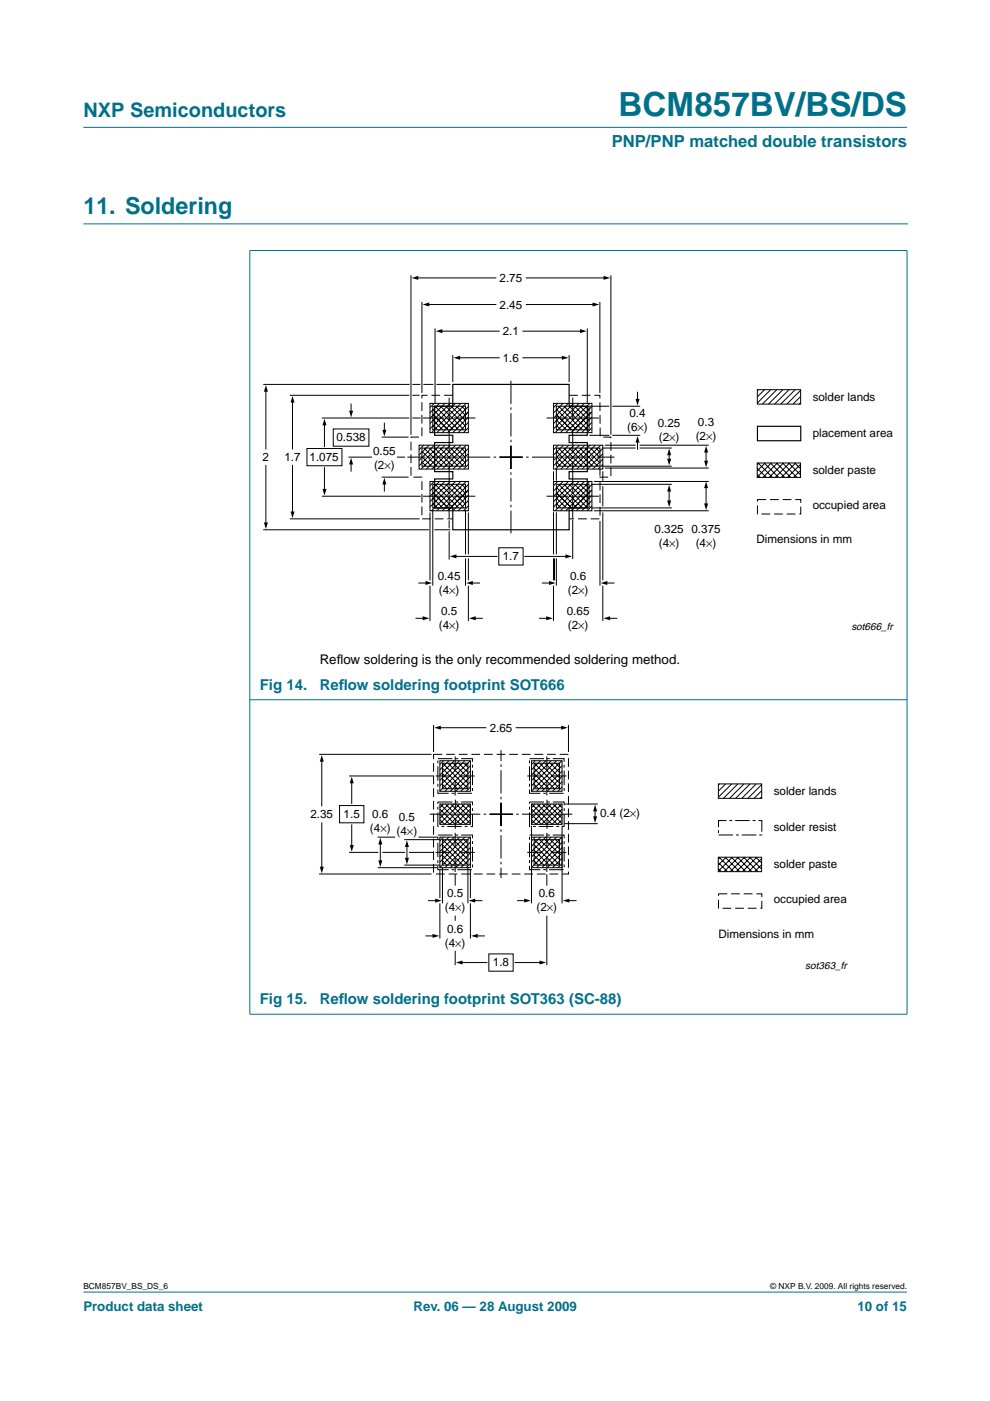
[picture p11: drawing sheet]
<svg xmlns="http://www.w3.org/2000/svg" width="210mm" height="297mm" viewBox="0 0 210 297" stroke-linecap="round" stroke-linejoin="round" font-family="sans-serif">
<g fill="#00708a" stroke="#00708a" stroke-width=".21">
<path d="M17.7 273.9h174.6z"/>
<path d="M17.7 27h174.6z"/>
<path d="M53 53.2v161.8z"/>
<path d="M192.3 53.2v161.8z"/>
<path d="M52.9 53.1h139.5z"/>
<path d="M52.9 148.4h139.5z"/>
<path d="M52.9 215h139.5z"/>
</g>
<path d="M17.7 47.5h174.7" fill="none" stroke="#00708a" stroke-width=".21"/>
<g fill="none" stroke="#000" stroke-width=".21">
<path d="M87.1 58.4v33.8M88.4 58.9h16.7M111.6 58.9h16.7M129.5 58.4v33.8M89.5 64v19.3M90.7 64.6h14.4M92.2 69.6v16M93.5 70.2h12.4M96 75.3v5.7M97.3 75.9h8.6M110.9 75.9h8.5M110.9 70.2h12.3"/>
<path d="M111.6 64.6h14.3M120.7 75.3v5.7M124.5 69.6v16M127.2 64v19.3M55.8 81.5h31.1M56.4 82.8v12.4M56.4 98.7v12.4M61.5 83.8h25.3M62 85.1v10.1M62 98.7v10M65.1 95.1h7.4v3.6h-7.4zM68.2 88.6h18.6"/>
<path d="M68.8 89.9v4.8M68.8 99.1v4.8M70.7 90.9h7.5v3.7h-7.5zM73.9 96.9h5M74.4 85.7v1.7M74.4 98.2v1.7M80.9 92.7h5.7M81.5 89.7v1.7M84.2 96.9h1.7M87.4 81.5h1.7M87.4 88.6h1.8M87.4 83.8h1.6"/>
<path d="M88.9 94.4h10.4v5h-10.4zM89.5 95h9.2v3.8h-9.2zM89.5 95.7l3.1 3.1M89.5 96.8l2 2M89.5 97.9l.9 .9M89.8 81.5h2.1M89.8 94.4l-.9 1M89.9 95l3.8 3.8M91 94.4l-2.1 2.1M91 95l3.9 3.8M91.2 85.5h8.1v6.2h-8.1zM91.8 86.1h6.9v5h-6.9z"/>
<path d="M91.8 86.8l4.3 4.3M91.8 87.9l3.2 3.2M91.8 89l2.1 2.1M91.8 90.2l.9 .9M92.1 85.5l-.9 .9M92.1 94.4l-3.2 3.2M92.2 95l3.8 3.8M92.2 86.1l5 5M92.5 81.5h3M93.2 85.5l-2 2M93.2 94.4l-4.3 4.4M93.3 95l3.8 3.8"/>
<path d="M93.4 86.1l5 5M94.3 85.5l-3.1 3.2M94.3 94.4l-5 5M94.4 95l3.9 3.8M94.5 86.1l4.2 4.2M95.4 85.5l-4.2 4.3M95.5 94.4l-5.1 5M95.5 95l3.2 3.2M95.6 86.1l3.1 3.1M96.6 85.5l-5.4 5.4M96.6 94.4l-5.1 5M96.7 95l2 2"/>
<path d="M96.8 86.1l1.9 2M97.7 85.5l-6.2 6.2M97.7 94.4l-5 5M97.8 95l.9 .9M97.9 86.1l.8 .8M98.8 85.5l-6.2 6.2M98.9 94.4l-5.1 5M99.3 86.2l-5.6 5.5M99.3 87.3l-4.4 4.4M99.3 88.4l-3.3 3.3M99.3 89.6l-2.2 2.1M99.3 90.7l-1 1"/>
<path d="M99.3 95.1l-4.4 4.3M99.3 96.2l-3.2 3.2M99.3 97.3l-2.1 2.1M99.3 98.5l-1 .9M117.4 94.4h10.4v5h-10.4zM117.4 99.9v2M117.4 85.5h8.1v6.2h-8.1zM118 86.1h6.9v5h-6.9zM118 95.7l3.1 3.1M118 96.8l2 2M118 97.9l.9 .9M118 95h9.2v3.8h-9.2z"/>
<path d="M118 99.3v2.6M118 86.8l4.3 4.3M118 87.9l3.2 3.2M118 89l2.1 2.1M118 90.2l.9 .9M118.3 85.5l-.9 .9M118.3 94.4l-.9 1M118.4 95l3.9 3.8M118.4 86.1l5 5M119.4 85.5l-2 2M119.5 94.4l-2.1 2.1M119.5 95l3.9 3.8"/>
<path d="M119.6 86.1l5 5M120.5 85.5l-3.1 3.2M120.6 94.4l-3.2 3.2M120.7 95l3.8 3.8M120.7 86.1l4.2 4.2M121.6 85.5l-4.2 4.3M121.7 94.4l-4.3 4.4M121.8 95l3.8 3.8M121.8 86.1l3.1 3.1M122.8 85.5l-5.4 5.4M122.9 94.4l-5.1 5M122.9 95l3.9 3.8"/>
<path d="M123 86.1l1.9 2M123.9 85.5l-6.2 6.2M124 94.4l-5.1 5M124 95l3.2 3.2M124.1 86.1l.8 .8M124.9 92.3h4.3M124.9 86.1h4.3M125 85.5l-6.2 6.2M125.1 94.4l-5 5M125.2 95l2 2M125.5 86.2l-5.6 5.5M125.5 87.3l-4.4 4.4"/>
<path d="M125.5 88.4l-3.3 3.3M125.5 89.6l-2.2 2.1M125.5 90.7l-1 1M126.2 94.4l-5 5M126.3 95l.9 .9M127.2 99.3v1.6M127.4 94.4l-5.1 5M127.6 98.8h14.8M127.6 95h7.2M127.8 95.1l-4.4 4.3M127.8 96.2l-3.2 3.2M127.8 97.3l-2.1 2.1"/>
<path d="M127.8 98.5l-1 .9M127.8 99.9v2M128.2 99.2h22.1M128.2 94.4h6.6M129.8 86.1h5.9M129.8 92.3h5.9M135.2 83.2v1.7M135.2 93.6v1.7M135.6 95h6.8M135.6 94.4h14.7M141.9 96.2v1.7M149.7 95.7v2.6"/>
<path d="M160.5 98.2h9.2v3h-9.2zM160.5 99.3l2 1.9M160.6 82.6h9.2v3.1h-9.2zM160.7 98.2l3.1 3M160.8 82.6l-.2 .2M160.9 98.2l-.4 .3M162 98.2l3.1 3M162.1 82.6l-1.5 1.5M162.2 98.2l-1.7 1.6M163.3 98.2l3.1 3M163.4 82.6l-2.8 2.8M163.5 98.2l-3 2.9"/>
<path d="M164.6 98.2l3.1 3M164.7 82.6l-3.1 3.1M164.8 98.2l-3 3M165.9 98.2l3.1 3M166 82.6l-3.1 3.1M166.1 98.2l-3 3M167.2 98.2l2.5 2.5M167.3 82.6l-3.1 3.1M167.4 98.2l-3 3M168.5 98.2l1.2 1.2M168.6 82.6l-3.1 3.1M168.7 98.2l-3 3"/>
<path d="M169.7 99.7l-1.4 1.5M169.7 98.4l-2.7 2.8M169.8 85.4l-.4 .3M169.8 84.1l-1.7 1.6M169.8 82.8l-3 2.9M55.8 112.3h35.1M61.5 110h27.5M68.2 105.2h21M80.9 101.2h5.7M81.5 102.4v1.7M91.2 102.1h8.1v6.2h-8.1zM91.2 108.7v14.3"/>
<path d="M91.8 102.7h6.9v5h-6.9zM91.8 108.1v16.1M91.8 103.3l4.3 4.4M91.8 104.5l3.2 3.2M91.8 105.6l2.1 2.1M91.8 106.7l.9 1M92.1 102.1l-.9 .9M92.1 112.3h3.4M92.2 102.7l5 5M93.2 102.1l-2 2M93.4 102.7l5 5M94.3 102.1l-3.1 3.1"/>
<path d="M94.5 102.7l4.2 4.2M95.2 110.3v1.7M95.2 112.6v6M95.4 102.1l-4.2 4.3M95.6 102.7l3.1 3.1M96.5 118h8.9M96.6 102.1l-5.4 5.4M96.8 102.7l1.9 1.9M97.7 102.1l-6.2 6.2M97.9 102.7l.8 .8M98.7 108.1v9.4M98.7 118.4v5.8"/>
<path d="M98.8 102.1l-6.2 6.2M99.3 102.7l-5.6 5.6M99.3 103.9l-4.4 4.4M99.3 105l-3.3 3.3M99.3 106.1l-2.2 2.2M99.3 107.3l-1 1M99.3 108.7v8.8M99.3 118.4v4.6M105.8 116.1h5.1v3.7h-5.1zM111.3 118h8.9M117.4 108.6v8.9M117.4 118.4v4.6"/>
<path d="M117.4 102.1h8.1v6.2h-8.1zM117.6 118.4v4.6M118 102.7h6.9v5h-6.9zM118 108.6v8.9M118 118.4v5.8M118 103.3l4.3 4.4M118 104.5l3.2 3.2M118 105.6l2.1 2.1M118 106.7l.9 1M118.3 102.1l-.9 .9M118.4 102.7l5 5M119.4 102.1l-2 2"/>
<path d="M119.6 102.7l5 5M120.5 102.1l-3.1 3.1M120.7 102.7l4.2 4.2M121.4 110.2v8.3M121.6 102.1l-4.2 4.3M121.8 102.7l3.1 3.1M122.8 102.1l-5.4 5.4M123 102.7l1.9 1.9M123.9 102.1l-6.2 6.2M124.1 102.7l.8 .8M125 102.1l-6.2 6.2M125.3 107.7h17.1"/>
<path d="M125.3 102.7h17.1M125.5 102.7l-5.6 5.6M125.5 103.9l-4.4 4.4M125.5 105l-3.3 3.3M125.5 106.1l-2.2 2.2M125.5 107.3l-1 1M125.9 108.3h24.4M125.9 102.1h24.4M127.2 110.5v13.7M127.8 103.1v4.3M127.8 108.6v14.4M141.9 103.9v2.9"/>
<path d="M149.7 103.2v4.2M160.5 100.6l.7 .6M169.7 101l-.2 .2M88.2 131.1h1.7M88.8 123.6h1.7M91.2 124.2v7.5M99.3 124.2v7.5M100 123.6h1.7M100.6 131.1h1.7M114.4 131.1h1.7M115 123.6h1.7M117.4 124.2v7.5"/>
<path d="M127.8 124.2v7.5M128.5 123.6h1.7M129.1 131.1h1.7M67.7 159.9h23.8M91.9 153.7v5.7M93.2 154.3h9.8M109.4 154.3h9.9M120.5 153.7v5.7M68.2 161.2v9.6M68.2 174.5v9.5M72 170.8h5.2v3.7h-5.2zM74 164.5h17.9"/>
<path d="M74.6 165.8v4.5M74.6 174.9v4.6M80.1 177.5h3.7M80.6 178.7v4M85.7 178h7.7M86.3 179.3v2.8M88.7 177.5h4.1M93.3 170.5h6.4v4.3h-6.4zM93.3 177.5h6.4v6.5h-6.4zM93.3 161.3h6.4v6.5h-6.4zM93.3 171.5l3.2 3.3 3.2-3.3M93.3 170.5l4.3 4.3 2.1-2.1"/>
<path d="M93.8 164l3.2 3.2M93.8 165.1l2.1 2.1M93.8 166.2l.9 1M93.8 178h5.4v5.4h-5.4zM93.8 161.8h5.4v5.4h-5.4zM93.8 179.1l4.3 4.3M93.8 162.9l4.3 4.3M93.9 178l5.3 5.3M93.9 161.8l5.3 5.3M94 170.5l-.7 .7M94 177.5l-.7 .8M94 161.3l-.7 .8"/>
<path d="M94.4 170.5l4.4 4.3 .9-1M95 178l4.2 4.2M95 161.8l4.2 4.2M95.2 170.5l-1.9 1.9M95.2 177.5l-1.9 1.9M95.2 161.3l-1.9 1.9M95.6 170.5l4.1 4.1M96.1 178l3.1 3.1M96.1 161.8l3.1 3.1M96.3 170.5l-3 3M96.3 177.5l-3 3M96.3 161.3l-3 3"/>
<path d="M96.7 170.5l3 3M97.2 178l2 1.9M97.2 161.8l2 1.9M97.4 170.5l-4.1 4.1M97.4 177.5l-4.1 4.2M97.4 161.3l-4.1 4.2M97.8 170.5l1.9 1.9M98.4 178l.8 .8M98.4 161.8l.8 .8M98.6 170.5l-4.4 4.3-.9-1M98.6 177.5l-5.3 5.3M98.6 161.3l-5.3 5.3"/>
<path d="M99 170.5l.7 .7M99.7 170.5l-4.3 4.3-2.1-2.1M99.7 177.5l-6.5 6.5M99.7 161.3l-6.5 6.5M99.7 178.6l-5.4 5.4M99.7 179.7l-4.2 4.3M99.7 162.4l-5.4 5.4M99.7 163.5l-4.2 4.3M99.7 164.6l-3.1 3.2M99.7 165.8l-2 2M99.7 166.9l-.8 .9M112.7 161.3h6.5v6.5h-6.5z"/>
<path d="M112.7 170.5h6.5v4.3h-6.5zM112.7 177.5h6.5v6.5h-6.5zM112.7 171.5l3.2 3.3 3.3-3.3M112.7 175.1v16.4M112.7 170.5l4.4 4.3M113.2 164l3.2 3.2M113.2 165.1l2.1 2.1M113.2 166.2l1 1M113.2 161.8h5.4v5.4h-5.4zM113.2 178h5.4v5.4h-5.4zM113.2 162.9l4.4 4.3M113.2 179.1l4.4 4.3"/>
<path d="M113.3 161.8l5.3 5.3M113.3 178l5.3 5.3M113.5 170.5l-.8 .7M113.5 161.3l-.8 .8M113.5 177.5l-.8 .8M113.9 170.5l4.3 4.3 1-1M114.4 161.8l4.2 4.2M114.4 178l4.2 4.2M114.6 170.5l-1.9 1.9M114.6 161.3l-1.9 1.9M114.6 177.5l-1.9 1.9M115 170.5l4.2 4.1"/>
<path d="M115.5 161.8l3.1 3.1M115.5 178l3.1 3.1M115.7 170.5l-3 3M115.7 161.3l-3 3M115.7 177.5l-3 3M116.1 170.5l3.1 3M116.7 161.8l1.9 1.9M116.7 178l1.9 1.9M116.9 170.5l-4.2 4.1M116.9 161.3l-4.2 4.2M116.9 177.5l-4.2 4.2M117.3 170.5l1.9 1.9"/>
<path d="M117.8 161.8l.8 .8M117.8 178l.8 .8M118 170.5l-4.3 4.3-1-1M118 161.3l-5.3 5.3M118 177.5l-5.3 5.3M118.4 170.5l.8 .7M119.1 170.5l-4.3 4.3-2.1-2.1M119.1 161.3l-6.5 6.5M119.1 177.5l-6.5 6.5M119.2 172.7l-2.1 2.1M119.2 162.4l-5.4 5.4M119.2 163.5l-4.3 4.3"/>
<path d="M119.2 164.6l-3.2 3.2M119.2 165.8l-2 2M119.2 166.9l-.9 .9M119.2 178.6l-5.4 5.4M119.2 179.7l-4.3 4.3M119.2 175.1v16.4M119.6 174.6h7.1M119.6 170.5h7.1M126.2 171.7v1.7M152.3 166.2h9.2v3.1h-9.2zM152.5 166.2l-.2 .2M153.8 166.2l-1.5 1.5"/>
<path d="M155.1 166.2l-2.8 2.8M156.4 166.2l-3 3.1M157.7 166.2l-3 3.1M159 166.2l-3 3.1M160.3 166.2l-3 3.1M161.5 168.9l-.3 .4M161.5 167.6l-1.6 1.7M161.5 166.3l-2.9 3M67.7 185.3h23.8M74 180.7h6.2M80.1 184h12.7M81.1 180.7h4.8"/>
<path d="M85.7 183.4h7.7M86.7 180.7h5.2M90.3 198.4h1.7M90.8 191h1.7M93.3 184.5v5.9M93.3 191.5v7.5M93.8 180.2l3.2 3.2M93.8 181.3l2.1 2.1M93.8 182.4l.9 1M93.8 183.9v7.6M96.5 185.4v2.4M96.5 194.1v1.1"/>
<path d="M99.2 183.9v7.6M99.7 180.8l-3.1 3.2M99.7 182l-2 2M99.7 183.1l-.8 .9M99.7 184.5v5.9M99.7 191.5v7.5M100.5 191h1.7M101 198.4h1.7M109.7 191h1.7M113.2 180.2l3.2 3.2M113.2 181.3l2.1 2.1M113.2 182.4l1 1"/>
<path d="M115.9 185.4v2.4M115.9 194.1v10.5M119.2 180.8l-3.2 3.2M119.2 182l-2 2M119.2 183.1l-.9 .9M120.4 191h1.7M152.3 181.7h9.2v3.1h-9.2zM152.3 182.9l1.9 1.9M152.3 184.2l.6 .6M152.5 181.7l3 3.1M152.7 181.7l-.4 .4M153.8 181.7l3 3.1"/>
<path d="M154 181.7l-1.7 1.7M155.1 181.7l3 3.1M155.3 181.7l-3 3M156.4 181.7l3 3.1M156.6 181.7l-3.1 3.1M157.7 181.7l3 3.1M157.9 181.7l-3.1 3.1M159 181.7l2.5 2.6M159.2 181.7l-3.1 3.1M160.3 181.7l1.2 1.3M160.5 181.7l-3.1 3.1M161.5 184.6l-.2 .2"/>
<path d="M161.5 183.3l-1.5 1.5M161.5 182l-2.8 2.8M96.5 201.6v3M97.8 204.1h5.4M103.6 202.2h5.2v3.7h-5.2zM109.2 204.1h5.5"/>
</g>
<path d="M96 81.5h24.7v4.6h3.8v6.2h-3.8v1.5h3.8v6.2h-3.8v1.5h3.8v6.2h-3.8v4.6h-24.7v-4.6h-3.8v-6.2h3.8v-1.5h-3.8v-6.2h3.8v-1.5h-3.8v-6.2h3.8zM160.6 90.4h9.2v3h-9.2z" fill="none" stroke="#000" stroke-width=".25"/>
<path d="M96 83.8h-6.5v8.9h-2.4v8.5h2.4v8.8h6.5M120.7 83.8h6.5l.1 8.9h2.2v8.5h-2.3v8.8h-6.5M160.6 105.9h9.2v3.1h-9.2zM91.9 159.9h28.6v25.4h-28.6zM152.3 189.5h9.2v3.1h-9.2z" fill="none" stroke="#000" stroke-width=".21" stroke-dasharray="1.9 .8" stroke-linecap="butt"/>
<g fill="#000">
<path d="M87.3 58.9l1.4-.4v.8zM128 58.5l1.4 .4-1.4 .4zM89.6 64.6l1.4-.5v.9zM92.4 70.2l1.4-.4v.8zM96.1 75.9l1.5-.5v.9zM119.1 75.4l1.4 .5-1.4 .4zM123 69.8l1.4 .4-1.4 .4zM125.6 64.1l1.4 .5-1.4 .4zM56.4 81.6l.4 1.5h-.8zM62 83.9l.5 1.5h-.9zM68.8 88.8l.4 1.4h-.8zM74.4 97.1l.5 1.4h-.9z"/>
<path d="M74 87.1h.9l-.5 1.4zM81.1 91.1h.8l-.4 1.4zM135.2 92.4l.4 1.4h-.8zM134.8 84.6h.8l-.4 1.4zM141.9 95.1l.4 1.4h-.8zM141.5 97.3h.8l-.4 1.4zM149.7 94.5l.4 1.4h-.8zM149.3 97.7h.8l-.4 1.4zM56 110.8h.8l-.4 1.4zM61.6 108.5h.9l-.5 1.4zM68.4 103.7h.8l-.4 1.4zM81.5 101.3l.4 1.4h-.8z"/>
<path d="M95.4 118l1.4-.5v.9zM119.9 117.5l1.4 .5-1.4 .4zM141.9 102.8l.4 1.4h-.8zM141.5 106.1h.8l-.4 1.4zM149.7 102.1l.4 1.4h-.8zM149.3 106.7h.8l-.4 1.5zM89.6 130.7l1.4 .4-1.4 .4zM90.2 123.2l1.4 .4-1.4 .4zM98.8 123.6l1.5-.4v.8zM99.4 131.1l1.5-.4v.8zM115.8 130.7l1.4 .4-1.4 .4zM116.4 123.2l1.4 .4-1.4 .4z"/>
<path d="M127.3 123.6l1.5-.4v.8zM128 131.1l1.4-.4v.8zM92.1 154.3l1.4-.4v.8zM119 153.9l1.4 .4-1.4 .4zM68.2 160.1l.5 1.4h-.9zM74.6 164.7l.4 1.4h-.8zM74.2 179.2h.8l-.4 1.4zM80.6 177.6l.5 1.4h-.9zM86.3 178.2l.4 1.4h-.8zM126.2 170.6l.4 1.4h-.8zM125.8 173.1h.8l-.4 1.4zM67.8 183.8h.9l-.5 1.4z"/>
<path d="M80.2 182.4h.9l-.5 1.4zM85.9 181.9h.8l-.4 1.4zM91.7 198l1.4 .4-1.4 .4zM92.3 190.5l1.4 .5-1.4 .4zM99.3 191l1.5-.5v.9zM99.9 198.4l1.4-.4v.8zM111.1 190.5l1.5 .5-1.5 .4zM119.3 191l1.4-.5v.9zM96.7 204.1l1.4-.5v.9zM114.4 203.6l1.4 .5-1.4 .4z"/>
</g>
<path d="M95.2 84.3v25.6M105.9 96.9h24.4M108.3 94.5v18.6M108.3 99.4v-18.7M110.8 96.9h-24.4M121.4 84.3v25.6M103.8 172.6h17.5M106.2 170.2v16M106.2 175.1v-16M108.7 172.6h-17.6" fill="none" stroke="#000" stroke-width=".21" stroke-dasharray="4.9 .7 .5 .7" stroke-linecap="butt"/>
<path d="M89.7 88.6h11.1M115.9 88.6h11.1M89.7 105.2h11.1M115.9 105.2h11.1" fill="none" stroke="#000" stroke-width=".21" stroke-dasharray="4.6 .7 .5 .7" stroke-linecap="butt"/>
<path d="M92.8 170h7.4v5.2h-7.4zM92.8 177h7.4v7.4h-7.4zM92.8 160.8h7.4v7.4h-7.4zM112.3 160.8h7.3v7.4h-7.3zM112.3 170h7.3v5.2h-7.3zM112.3 177h7.3v7.4h-7.3zM152.3 174h9.2v3h-9.2z" fill="none" stroke="#000" stroke-width=".21" stroke-dasharray="3.1 .6 .6 .6" stroke-linecap="butt"/>
<path d="M96.5 169.5v6.2M116 169.5v6.2" fill="none" stroke="#000" stroke-width=".21" stroke-dasharray="2.1 .7 .5 .7" stroke-linecap="butt"/>
<path d="M96.5 176.6v8.3M96.5 160.4v8.3M100.7 164.5h-8.3M115.9 160.4v8.3M115.9 176.6v8.3M120.1 164.5h-8.3M100.7 180.7h-8.3M120.1 180.7h-8.3" fill="none" stroke="#000" stroke-width=".21" stroke-dasharray="3.2 .7 .5 .7" stroke-linecap="butt"/>
<text font-size="7.1" fill="#00708a" x="131.2" y="24.7">BCM857BV/BS/DS</text>
<text font-size="4.9" fill="#00708a" x="17.7" y="45.5">11. Soldering</text>
<text font-size="4.2" fill="#00708a" x="17.7" y="24.9">NXP Semiconductors</text>
<text font-size="3.5" fill="#00708a" x="129.7" y="31.1">PNP/PNP matched double transistors</text>
<g font-size="3.2" fill="#00708a">
<text x="55.1" y="146.2">Fig 14.</text>
<text x="67.8" y="146.2">Ref</text>
<text x="71.8" y="146.2">low soldering footprint SOT666</text>
<text x="55.1" y="212.9">Fig 15.</text>
<text x="67.8" y="212.9">Ref</text>
<text x="71.8" y="212.9">low soldering footprint SOT363 (SC-88)</text>
</g>
<g font-size="2.8">
<text x="67.8" y="140.7">Ref</text>
<text x="71.4" y="140.7">low soldering is the only recommended soldering method.</text>
</g>
<g font-size="2.8" fill="#00708a">
<text x="17.7" y="278">Product data sheet</text>
<text x="87.7" y="278">Rev. 06 — 28 August 2009</text>
<text x="181.8" y="278">10 of 15</text>
</g>
<g font-size="2.5">
<text x="105.9" y="59.8">2.75</text>
<text x="105.9" y="65.4">2.45</text>
<text x="106.6" y="71.1">2.1</text>
<text x="106.6" y="76.7">1.6</text>
<text x="133.5" y="88.4">0.4</text>
<text x="172.3" y="85">solder lands</text>
<text x="71.3" y="93.5">0.538</text>
<text x="133" y="91.4">(6×)</text>
<text x="139.5" y="90.5">0.25</text>
<text x="139.7" y="93.5">(2×)</text>
<text x="147.5" y="93.3">(2×)</text>
<text x="148" y="90.3">0.3</text>
<text x="172.3" y="92.7">placement area</text>
<text x="55.7" y="97.8">2</text>
<text x="60.3" y="97.8">1.7</text>
<text x="65.6" y="97.7">1.075</text>
<text x="79.1" y="96.5">0.55</text>
<text x="79.3" y="99.5">(2×)</text>
<text x="172.3" y="100.5">solder paste</text>
<text x="172.3" y="107.9">occupied area</text>
<text x="138.8" y="112.9">0.325</text>
<text x="146.6" y="113">0.375</text>
<text x="106.6" y="118.7">1.7</text>
<text x="139.7" y="115.9">(4×)</text>
<text x="147.5" y="116">(4×)</text>
<text x="160.4" y="115.2">Dimensions in mm</text>
<text x="92.8" y="122.9">0.45</text>
<text x="93" y="125.9">(4×)</text>
<text x="120.4" y="125.9">(2×)</text>
<text x="120.9" y="122.9">0.6</text>
<text x="93.5" y="130.4">0.5</text>
<text x="120.2" y="130.4">0.65</text>
<text x="93" y="133.4">(4×)</text>
<text x="120.4" y="133.4">(2×)</text>
<text x="103.8" y="155.2">2.65</text>
<text x="65.8" y="173.5">2.35</text>
<text x="72.9" y="173.4">1.5</text>
<text x="78.9" y="173.5">0.6</text>
<text x="127.2" y="173.3">0.4 (2×)</text>
<text x="164.1" y="168.6">solder lands</text>
<text x="78.4" y="176.5">(4×) (4×)</text>
<text x="84.6" y="174">0.5</text>
<text x="164.1" y="176.3">solder resist</text>
<text x="164.1" y="184.1">solder paste</text>
<text x="94.8" y="190.2">0.5</text>
<text x="114.2" y="190.2">0.6</text>
<text x="164.1" y="191.4">occupied area</text>
<text x="94.3" y="193.2">(4×)</text>
<text x="94.8" y="197.7">0.6</text>
<text x="113.8" y="193.2">(2×)</text>
<text x="94.3" y="200.7">(4×)</text>
<text x="152.3" y="198.8">Dimensions in mm</text>
<text x="104.5" y="204.8">1.8</text>
</g>
<g font-size="2.2">
<text x="180.5" y="133.6">sot666_fr</text>
<text x="170.7" y="205.4">sot363_fr</text>
</g>
<g font-size="1.8">
<text x="17.7" y="273.4">BCM857BV_BS_DS_6</text>
<text x="163.3" y="273.4">© NXP B.V. 2009. All rights reserved.</text>
</g>
</svg>
